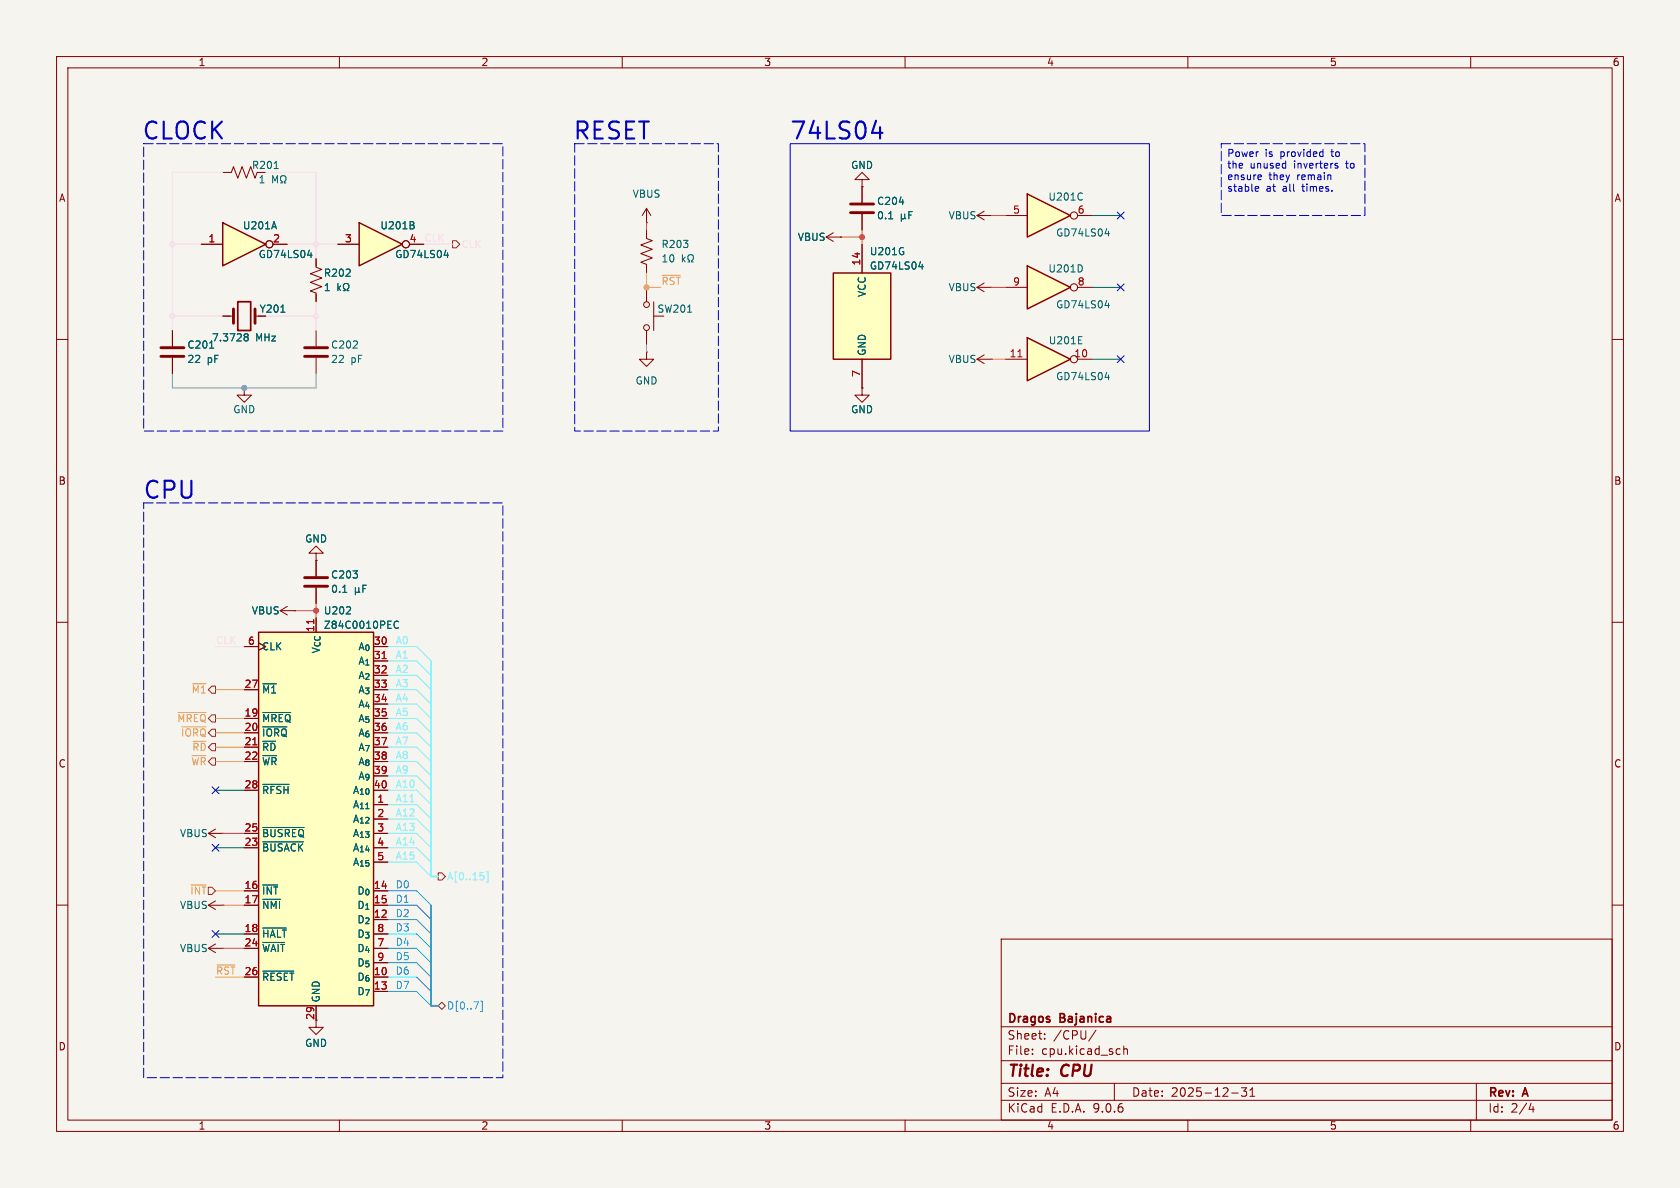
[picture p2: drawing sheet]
<svg xmlns="http://www.w3.org/2000/svg" width="297mm" height="210mm" viewBox="0 0 297 210" stroke-linecap="round" stroke-linejoin="round" font-family="sans-serif">
<path d="M0 0h297v210h-297z" fill="#f5f4ef" stroke="#f5f4ef" stroke-width=".18"/>
<g fill="none" stroke="#840000" stroke-width=".18">
<path d="M10 10h277v190h-277zM12 12h273v186h-273zM60 10v2M110 10v2M160 10v2M210 10v2M260 10v2M30.5 58.4v2.8M10 60h2M30.5 63.2v2.8M285 60h2M55.9 97.8h1.2l-1.2-1.3-1.3 1.3h1.3v1.3"/>
<path d="M55.9 99.1h.1M55.9 99.1v2.8M10 110h2M55.9 103.9v2.8M285 110h2M10 160h2M177 166h108v32h-108zM285 160h2M60 198v2M110 198v2M160 198v2M177 194.5h108"/>
<path d="M177 191.5h108M177 187.5h108M177 181.5h108M182.5 186.3v.1M182.5 185.5v.1M184.7 183.6v.1M184.7 182.8v.1M193.7 182.1l-1.2 2M197 191.5v3M197.9 185.4l.1 .1M198 186.3l-.1 .1M198.7 184.9v1.5"/>
<path d="M198.7 185.5l.2-.1 .3 .1 .1 .9M210 198v2M217.7 193.2h1.2M219.5 192.3h.9l-.5 .6 .4 .1v.7l-.2 .1h-.4l-.2-.1M221 193.8h.8M221 192.7l.4-.4v1.5M260 198v2M261 191.5v6.5M270.7 195l-.4 1.1h.9M271 195.6v1"/>
</g>
<path d="M28.4 61.5h4.1M28.4 63h4.1M53.8 102.1h4.1M53.8 103.6h4.1" fill="none" stroke="#840000" stroke-width=".51"/>
<path d="M37.1 61.5h.7M60.6 104.7h.7M62.8 104.5l.2 .2h.2l.2-.2M62.8 103.9v1.2M63.4 104.5l.2 .2M63.4 103.9v.6M64.2 104.1h.4M64.8 103.4h-.6v1.3" fill="none" stroke="#006464" stroke-width=".18"/>
<path d="M45.7 111.8h20.3v66h-20.3z" fill="#ffffc2"/>
<path d="M45.7 111.8h20.3v66h-20.3z" fill="none" stroke="#840000" stroke-width=".25"/>
<g fill="none" stroke="#840000" stroke-width=".18">
<path d="M43.2 114.3h2.5M49.5 108l1.3 .7M49.5 108h2.6M50.8 107.2l-1.3 .8M52.1 108h.1M66 114.3h2.6M66 116.8h2.6M66 119.4h2.6M43.2 121.9h2.5M43.2 127h2.5M43.2 129.5h2.5M43.2 132.1h2.5"/>
<path d="M43.2 134.6h2.5M43.2 139.7h2.5M66 121.9h2.6M66 127h2.6M66 129.5h2.6M66 132.1h2.6M66 134.6h2.6M66 139.7h2.6M66 124.5h2.6M66 137.2h2.6M36.8 147.3h2.6M36.8 147.3l1.3 .8"/>
<path d="M38.1 146.6l-1.3 .7M38.1 159.3l-1.3 .7M39.4 147.3h.1M43.2 147.3h2.5M43.2 149.9h2.5M43.2 157.5h2.5M66 147.3h2.6M66 149.9h2.6M66 157.5h2.6M66 142.2h2.6M66 144.8h2.6M66 152.4h2.6"/>
<path d="M36.8 160h2.6M36.8 167.6h2.6M36.8 167.6l1.3 .8M36.8 160l1.3 .8M38.1 166.9l-1.3 .7M39.4 167.6h.1M39.4 160h.1M43.2 160h2.5M43.2 165.1h2.5M43.2 167.6h2.5M43.2 172.7h2.5M55.9 177.8v3.8h1.2l-1.2 1.3-1.3-1.3h1.3"/>
<path d="M66 160h2.6M66 165.1h2.6M66 167.6h2.6M66 172.7h2.6M66 162.6h2.6M66 170.2h2.6M66 175.3h2.6"/>
</g>
<g fill="none" stroke="#006464" stroke-width=".18">
<path d="M61.2 108.5h.8M61.9 107.4v.4M70.4 109.9a.6 .6 0 0 0-.8 .4 .6 .6 0 0 0 .6 .8l.2-.2M46.5 120.9h2.4M46.5 126h4.9M46.5 128.5h4.2M46.5 138.7h4.6M46.5 146.3h7.3M46.5 148.8h7.1M46.5 156.4h2.6M46.5 159h3.1M46.5 164.1h4.1"/>
<path d="M46.5 166.6h3.8M46.5 171.7h5.4"/>
</g>
<path d="M67.6 116.4h.7M44.7 131.7h.7" fill="none" stroke="#a90000" stroke-width=".18"/>
<path d="M63.5 39.4l7.6 3.8-7.6 3.8z" fill="#ffffc2"/>
<path d="M63.5 39.4l7.6 3.8-7.6 3.8z" fill="none" stroke="#840000" stroke-width=".25"/>
<g fill="none" stroke="#840000" stroke-width=".18">
<path d="M39.4 55.9h1.9M45.1 55.9h.6M59.7 43.2h3.8M72.4 43.2h2.5M146 41.9l1.3 .8M146 41.9h2.6M147.3 41.1l-1.3 .8M148.6 41.9h.1M43.2 68.6v1.3h1.2l-1.2 1.2-1.3-1.2h1.3M43.2 68.6h.1"/>
<circle cx="71.8" cy="43.2" r=".63"/>
</g>
<path d="M72.9 39.8l.3 .2v.3l-.2 .2M73 39.2l.2 .2-.2 .3M43.3 59.5h.1M43.3 59.1l.3-.1 .2 .1 .1 .2-.3 .2M43.4 59.5h.2M43.4 59.5l-.1 .1M43.6 59.5l.3 .3-.1 .3-.2 .2-.3-.1M49.7 55.2h.7M78.5 45.1h.8M79.1 44.7v.8" fill="none" stroke="#006464" stroke-width=".18"/>
<path d="M41.3 54.6v2.6M45.1 54.6v2.6" fill="none" stroke="#840000" stroke-width=".51"/>
<path d="M42 53.3h2.3v5.1h-2.3z" fill="none" stroke="#840000" stroke-width=".3"/>
<path d="M39.4 39.4l7.6 3.8-7.6 3.8z" fill="#ffffc2"/>
<path d="M39.4 39.4l7.6 3.8-7.6 3.8z" fill="none" stroke="#840000" stroke-width=".25"/>
<g fill="none" stroke="#840000" stroke-width=".18">
<path d="M39.4 30.5h1.5l.4-1 .7 2 .8-2 .8 2 .7-2 .8 2 .4-1M35.6 43.2h3.8M48.3 43.2h2.5"/>
<circle cx="47.6" cy="43.2" r=".63"/>
</g>
<path d="M48.2 32.3v-1.2l.4 .9 .4-.9v1.2M48.5 39.2l.4 1.3M48.5 29.8h.7M49.6 32.3h.3v-.2a.54 .54 0 0 1-.3-.8 .54 .54 0 0 1 .8-.2 .58 .58 0 0 1-.1 1v.2h.3M54.4 45.1h.8M55 44.7v.8" fill="none" stroke="#006464" stroke-width=".18"/>
<path d="M181.6 34.3l7.6 3.8-7.6 3.8z" fill="#ffffc2"/>
<path d="M181.6 34.3l7.6 3.8-7.6 3.8z" fill="none" stroke="#840000" stroke-width=".25"/>
<g fill="none" stroke="#840000" stroke-width=".18">
<path d="M177.8 38.1h3.8M190.5 38.1h2.5"/>
<circle cx="189.9" cy="38.1" r=".63"/>
</g>
<path d="M191.3 34.2h.1M191.3 35.3h.1M195.4 41.3h.7M196 40.9v.8" fill="none" stroke="#006464" stroke-width=".18"/>
<path d="M181.6 47l7.6 3.8-7.6 3.8z" fill="#ffffc2"/>
<path d="M181.6 47l7.6 3.8-7.6 3.8z" fill="none" stroke="#840000" stroke-width=".25"/>
<g fill="none" stroke="#840000" stroke-width=".18">
<path d="M114.3 39.4h.1M114.3 36.8v2.6M114.3 36.8l-.8 1.3M114.3 36.8l.8 1.3M114.3 40.6v1.6l1 .3-2 .8 2 .8-2 .7 2 .8-2 .8 1 .3v1.6M114.3 50.8v2.5M114.3 58.4v2.6M115.6 55.9h1.7M115.6 53.3v5.1M172.7 50.8h2.6M172.7 50.8l1.3 .8M174 50l-1.3 .8"/>
<path d="M175.3 50.8h.1M177.8 50.8h3.8M190.5 50.8h2.5M114.3 62.2v1.3h1.3l-1.3 1.3-1.3-1.3h1.3M114.3 62.2h.1M152.4 68.6v1.3h1.3l-1.3 1.2-1.3-1.2h1.3M152.4 68.6h.1M172.7 63.5l1.3 .8M172.7 63.5h2.6M174 62.7l-1.3 .8M175.3 63.5h.1"/>
<circle cx="114.3" cy="53.8" r=".51"/>
<circle cx="114.3" cy="57.9" r=".51"/>
<circle cx="189.9" cy="50.8" r=".63"/>
</g>
<path d="M120.6 45v1.3M120.8 45.8l.3 .5M121.1 45.5l-.5 .4M121.6 55.2h.7M121.6 46.3h.3v-.2a.54 .54 0 0 1-.3-.8 .54 .54 0 0 1 .8-.2 .58 .58 0 0 1-.1 1v.2h.3M191.3 47.1v.7M195.4 54h.7M196 53.6v.8" fill="none" stroke="#006464" stroke-width=".18"/>
<path d="M147.3 48.3h10.2v15.2h-10.2z" fill="#ffffc2"/>
<path d="M147.3 48.3h10.2v15.2h-10.2z" fill="none" stroke="#840000" stroke-width=".25"/>
<path d="M152.4 31.8h1.3l-1.3-1.3-1.3 1.3h1.3v1.2M152.4 33h.1M152.4 33v2.8M152.4 37.8v2.8M172.7 38.1l1.3 .8M172.7 38.1h2.6M174 37.3l-1.3 .8M175.3 38.1h.1M152.4 43.2v5.1M152.4 63.5v5.1" fill="none" stroke="#840000" stroke-width=".18"/>
<path d="M157.1 38.7h.7M159 35.7h.8M159.3 38.5l.2 .2h.3l.1-.2M159.3 37.8v1.3M159.9 38.5l.2 .2M159.9 37.8v.7M160.7 38h.4M161.3 37.4h-.6v1.3M162.4 47.1h.8M163 46.7v.9" fill="none" stroke="#006464" stroke-width=".18"/>
<path d="M150.4 36.1h4M150.4 37.6h4" fill="none" stroke="#840000" stroke-width=".51"/>
<path d="M181.6 59.7l7.6 3.8-7.6 3.8z" fill="#ffffc2"/>
<path d="M181.6 59.7l7.6 3.8-7.6 3.8z" fill="none" stroke="#840000" stroke-width=".25"/>
<g fill="none" stroke="#840000" stroke-width=".18">
<path d="M152.4 33h.1M152.4 33v2.8M152.4 37.8v2.8M30.5 58.4v2.8M35.6 43.2h3.8M39.4 55.9h1.2M48.3 43.2h2.5M55.9 45.7v1.5l1 .4-2 .8 2 .7-2 .8 2 .8-2 .7 1 .4v1.5M55.9 58.4v2.8M59.7 43.2h3.8M72.4 43.2h2.5M148.6 41.9h.1"/>
<path d="M152.4 43.2v5.1M30.5 63.2v2.8M55.9 63.2v2.8M152.4 68.6h.1M152.4 63.5v5.1M177.8 63.5h3.8M190.5 63.5h2.5M55.9 99.1h.1M55.9 99.1v2.8M43.2 114.3h2.5M52.1 108h.1M55.9 103.9v2.8"/>
<path d="M66 114.3h2.6M66 116.8h2.6M66 119.4h2.6M43.2 121.9h2.5M43.2 127h2.5M43.2 129.5h2.5M43.2 132.1h2.5M43.2 134.6h2.5M43.2 139.7h2.5M66 121.9h2.6M66 127h2.6M66 129.5h2.6"/>
<path d="M66 132.1h2.6M66 134.6h2.6M66 139.7h2.6M66 124.5h2.6M66 137.2h2.6M43.2 147.3h2.5M43.2 149.9h2.5M43.2 157.5h2.5M66 147.3h2.6M66 149.9h2.6M66 157.5h2.6M66 142.2h2.6"/>
<path d="M66 144.8h2.6M66 152.4h2.6M43.2 160h2.5M43.2 165.1h2.5M43.2 167.6h2.5M43.2 172.7h2.5M55.9 177.8v2.5M66 160h2.6M66 165.1h2.6M66 167.6h2.6M66 172.7h2.6M66 162.6h2.6"/>
<path d="M66 170.2h2.6M66 175.3h2.6"/>
<circle cx="47.6" cy="43.2" r=".63"/>
<circle cx="71.8" cy="43.2" r=".63"/>
<circle cx="189.9" cy="63.5" r=".63"/>
</g>
<path d="M179.9 63.1h.8M67.6 116.4h.7M44.7 131.7h.7" fill="none" stroke="#a90000" stroke-width=".18"/>
<g fill="none" stroke="#006464" stroke-width=".18">
<path d="M48.5 39.2l.4 1.3M72.9 39.8l.3 .2v.3l-.2 .2M73 39.2l.2 .2-.2 .3M157.1 38.7h.7M159 35.7h.8M159.3 38.5l.2 .2h.3l.1-.2M159.3 37.8v1.3M159.9 38.5l.2 .2M159.9 37.8v.7M160.7 38h.4M161.3 37.4h-.6v1.3M43.3 59.5h.1"/>
<path d="M43.3 59.1l.3-.1 .2 .1 .1 .2-.3 .2M43.4 59.5h.2M43.4 59.5l-.1 .1M43.6 59.5l.3 .3-.1 .3-.2 .2-.3-.1M49.7 55.2h.7M54.4 45.1h.8M55 44.7v.8M59.7 50.1v1.3M59.9 50.9l.3 .5M60.2 50.5l-.5 .5M60.7 51.4h.3v-.3a.54 .54 0 0 1-.3-.7 .54 .54 0 0 1 .8-.2 .58 .58 0 0 1-.1 .9v.3h.3M78.5 45.1h.8"/>
<path d="M79.1 44.7v.8M162.4 47.1h.8M163 46.7v.9M190.7 59.5h.6M37.1 61.5h.7M190.7 60.8h.6M195.4 66.7h.7M196 66.3v.8M60.6 104.7h.7M61.2 108.5h.8M61.9 107.4v.4M62.8 104.5l.2 .2h.2l.2-.2"/>
<path d="M62.8 103.9v1.2M63.4 104.5l.2 .2M63.4 103.9v.6M64.2 104.1h.4M64.8 103.4h-.6v1.3M70.4 109.9a.6 .6 0 0 0-.8 .4 .6 .6 0 0 0 .6 .8l.2-.2M46.5 120.9h2.4M46.5 126h4.9M46.5 128.5h4.2M46.5 138.7h4.6M46.5 146.3h7.3M46.5 148.8h7.1"/>
<path d="M46.5 156.4h2.6M46.5 159h3.1M46.5 164.1h4.1M46.5 166.6h3.8M46.5 171.7h5.4"/>
</g>
<path d="M53.8 61.5h4.1M53.8 63h4.1" fill="none" stroke="#840000" stroke-width=".51"/>
<g fill="none" stroke="#81f3ff" stroke-width=".18">
<path d="M68.6 116.8h5.1l2.5 2.6M68.6 119.4h5.1l2.5 2.5M68.6 114.3h5.1l2.5 2.5M68.6 134.6h5.1l2.5 2.6M68.6 127h5.1l2.5 2.5M68.6 132.1h5.1l2.5 2.5M68.6 121.9h5.1l2.5 2.6M68.6 124.5h5.1l2.5 2.5M68.6 137.2h5.1l2.5 2.5M68.6 129.5h5.1l2.5 2.6M68.6 139.7h5.1l2.5 2.5M68.6 149.9h5.1l2.5 2.5"/>
<path d="M68.6 152.4h5.1l2.5 2.5M68.6 142.2h5.1l2.5 2.6M68.6 147.3h5.1l2.5 2.6M68.6 144.8h5.1l2.5 2.5M85.5 154.9v.5M86 154.1h.3v1.8h-.3"/>
</g>
<path d="M80 42.5h.6l.7 .7-.7 .6h-.6zM77.5 154.3h.6l.6 .6-.6 .7h-.6zM77.5 177.8l.6-.6 .6 .6-.6 .6z" fill="none" stroke="#725600" stroke-width=".18"/>
<g fill="none" stroke="#ffa332" stroke-width=".18">
<path d="M114.3 48.3v2.5h2.5M117.1 48.7h3.2M31.5 126h4.9M32.1 128.5h4.3M34 120.9h2.4M38.1 127h5.1M38.1 134.6h5.1M38.1 129.5h5.1M38.1 121.9h5.1M38.1 132.1h5.1M33.8 156.4h2.6M38.1 157.5h5.1"/>
<path d="M38.1 172.7h5.1M38.3 170.6h3.2"/>
</g>
<path d="M68.6 157.5h5.1l2.5 2.5M68.6 162.6h5.1l2.5 2.5M68.6 172.7h5.1l2.5 2.6M68.6 160h5.1l2.5 2.6M68.6 170.2h5.1l2.5 2.5M68.6 175.3h5.1l2.5 2.5M68.6 165.1h5.1l2.5 2.5M68.6 167.6h5.1l2.5 2.6M85 177h.3v1.8h-.3" fill="none" stroke="#2095ff" stroke-width=".18"/>
<path d="M76.2 160v17.8h1.3" fill="none" stroke="#2095ff" stroke-width=".3"/>
<path d="M76.2 116.8v38.1h1.3" fill="none" stroke="#81f3ff" stroke-width=".3"/>
<path d="M193 38.1h5.1M193 50.8h5.1M193 63.5h5.1M38.1 139.7h5.1M38.1 149.9h5.1M38.1 165.1h5.1" fill="none" stroke="#009600" stroke-width=".18"/>
<path d="M114.3 39.4v1.2M175.3 38.1h2.5M148.6 41.9h3.8M152.4 40.6v2.6M175.3 50.8h2.5M175.3 63.5h2.5M52.1 108h3.8M55.9 106.7v2.5M39.4 147.3h3.8M39.4 167.6h3.8M39.4 160h3.8" fill="none" stroke="#ff4e51" stroke-width=".18"/>
<path d="M39.4 30.5h-8.9v27.9M47 30.5h8.9v15.2M30.5 43.2h5.1M30.5 55.9h8.9M47 55.9h8.9M50.8 43.2h8.9M55.9 53.3v5.1M74.9 43.2h5.1M38.1 114.3h5.1" fill="none" stroke="#ffc8e9" stroke-width=".18"/>
<path d="M30.5 66v2.6h25.4v-2.6M114.3 61v1.2" fill="none" stroke="#8695af" stroke-width=".18"/>
<path d="M197.5 37.5l1.2 1.2M198.7 37.5l-1.2 1.2M197.5 50.2l1.2 1.2M198.7 50.2l-1.2 1.2M197.5 62.9l1.2 1.2M198.7 62.9l-1.2 1.2M37.5 139.1l1.2 1.2M38.7 139.1l-1.2 1.2M37.5 149.3l1.2 1.2M38.7 149.3l-1.2 1.2M37.5 164.5l1.2 1.2M38.7 164.5l-1.2 1.2" fill="none" stroke="#000084" stroke-width=".18"/>
<path d="M25.4 25.4h63.5v50.8h-63.5zM101.6 25.4h25.4v50.8h-25.4zM215.9 25.4h25.4v12.7h-25.4zM25.4 88.9h63.5v101.6h-63.5z" fill="none" stroke="#0000c2" stroke-width=".18" stroke-dasharray="1.7 .6"/>
<path d="M139.7 25.4h63.5v50.8h-63.5zM222.1 33h.4v.3l-.6 .1M222.5 33.7l-.4 .1M222.6 30.9l.3 .1 .1 .2-.6 .1M222.9 31.7l-.3 .1M233.5 26.8l.4 .1M233.9 26.4v1.3M233.9 27.6l-.4 .1M236.2 29.3l.3 .1v.1l-.1 .2h-.3M236.2 28.9h.3" fill="none" stroke="#0000c2" stroke-width=".18"/>
<path d="M154.2 23.5h1.8M155.6 22.5v2" fill="none" stroke="#0000c2" stroke-width=".38"/>
<circle cx="114.3" cy="50.8" r=".46" fill="#ffa332" stroke="#ffa332" stroke-width=".18"/>
<g fill="#ffc8e9" stroke="#ffc8e9" stroke-width=".18">
<circle cx="55.9" cy="55.9" r=".46"/>
<circle cx="55.9" cy="43.2" r=".46"/>
<circle cx="30.5" cy="55.9" r=".46"/>
<circle cx="30.5" cy="43.2" r=".46"/>
</g>
<circle cx="43.2" cy="68.6" r=".46" fill="#8695af" stroke="#8695af" stroke-width=".18"/>
<g fill="#ff4e51" stroke="#ff4e51" stroke-width=".18">
<circle cx="55.9" cy="108" r=".46"/>
<circle cx="152.4" cy="41.9" r=".46"/>
</g>
<g font-size="4.2" fill="#0000c2">
<text x="25" y="25.2">CLOCK</text>
<text x="101.2" y="25.2">RESET</text>
<text x="139.5" y="25.2">74LS04</text>
<text x="25.1" y="88.7">CPU</text>
</g>
<g font-size="2.8" fill="#840000">
<text x="178" y="190.9">Title:</text>
<text x="187.7" y="190.9">CPU</text>
</g>
<g font-size="2.1" fill="#840000">
<text x="178" y="184">Sheet:</text>
<text x="178" y="181.2">Dragos</text>
<text x="186.2" y="184">/CPU/</text>
<text x="187.5" y="181.2">Bajanica</text>
<text x="178" y="186.7">File:</text>
<text x="184.1" y="186.7">cpu.kicad_sch</text>
<text x="178" y="196.9">KiCad</text>
<text x="178" y="194.1">Size:</text>
<text x="184.7" y="194.1">A4</text>
<text x="185.7" y="196.9">E.D.A.</text>
<text x="193.3" y="196.9">9.0.6</text>
<text x="200" y="194.1">Date:</text>
<text x="207" y="194.1">2025-12-31</text>
<text x="263" y="194.3">Rev:</text>
<text x="263" y="196.9">Id:</text>
<text x="267.1" y="196.9">2/4</text>
<text x="269.4" y="194.3">A</text>
</g>
<g font-size="1.8" fill="#840000">
<text x="35" y="11.9">1</text>
<text x="85" y="11.9">2</text>
<text x="135" y="11.9">3</text>
<text x="185" y="11.9">4</text>
<text x="235" y="11.9">5</text>
<text x="285" y="11.9">6</text>
<text x="10.3" y="35.9">A</text>
<text x="285.3" y="35.9">A</text>
<text x="45.8" y="55.5">Y201</text>
<text x="10.3" y="85.9">B</text>
<text x="285.3" y="85.9">B</text>
<text x="10.3" y="135.9">C</text>
<text x="285.3" y="135.9">C</text>
<text x="10.3" y="185.9">D</text>
<text x="55.6" y="180.4" transform="rotate(-90 55.6 180.4)">29</text>
<text x="285.3" y="185.9">D</text>
<text x="35" y="199.9">1</text>
<text x="85" y="199.9">2</text>
<text x="135" y="199.9">3</text>
<text x="185" y="199.9">4</text>
<text x="235" y="199.9">5</text>
<text x="285" y="199.9">6</text>
</g>
<g font-size="1.8" fill="#0000c2">
<text x="216.9" y="28.1">Power</text>
<text x="223.6" y="28.1">is</text>
<text x="226.5" y="28.1">provided</text>
<text x="235.7" y="28.1">to</text>
<text x="216.9" y="30.1">the</text>
<text x="216.9" y="32.2">ensure</text>
<text x="216.9" y="34.2">stable</text>
<text x="221" y="30.1">unused</text>
<text x="223.8" y="34.2">at</text>
<text x="224.3" y="32.2">they</text>
<text x="226.9" y="34.2">all</text>
<text x="228.9" y="30.1">inverters</text>
<text x="229.4" y="32.2">remain</text>
<text x="230.5" y="34.2">times.</text>
<text x="238.3" y="30.1">to</text>
</g>
<g font-size="1.8" fill="#006464">
<text x="44.4" y="30.1">R201</text>
<text x="45.6" y="32.6">1</text>
<text x="111.7" y="35.2">VBUS</text>
<text x="150.4" y="30.1">GND</text>
<text x="185.3" y="35.7">U201C</text>
<text x="42.8" y="40.7">U201A</text>
<text x="67.1" y="40.7">U201B</text>
<text x="154.9" y="36.4">C204</text>
<text x="154.9" y="39">0.1</text>
<text x="167.6" y="39">VBUS</text>
<text x="45.6" y="45.8">GD74LS04</text>
<text x="69.8" y="45.8">GD74LS04</text>
<text x="116.8" y="44">R203</text>
<text x="116.8" y="46.6">10</text>
<text x="140.9" y="42.8">VBUS</text>
<text x="153.7" y="45.3">U201G</text>
<text x="153.7" y="47.9">GD74LS04</text>
<text x="186.6" y="42">GD74LS04</text>
<text x="57.2" y="49.1">R202</text>
<text x="57.2" y="51.7">1</text>
<text x="153.3" y="52.6" transform="rotate(-90 153.3 52.6)">VCC</text>
<text x="167.6" y="51.7">VBUS</text>
<text x="185.3" y="48.4">U201D</text>
<text x="116.1" y="55.5">SW201</text>
<text x="186.6" y="54.7">GD74LS04</text>
<text x="33" y="61.8">C201</text>
<text x="33" y="64.4">22</text>
<text x="36.6" y="64.4">pF</text>
<text x="37.4" y="60.6">7.3728</text>
<text x="45.2" y="60.6">MHz</text>
<text x="58.4" y="61.8">C202</text>
<text x="58.4" y="64.4">22</text>
<text x="62" y="64.4">pF</text>
<text x="153.3" y="63" transform="rotate(-90 153.3 63)">GND</text>
<text x="167.6" y="64.4">VBUS</text>
<text x="185.3" y="61.1">U201E</text>
<text x="112.3" y="68.2">GND</text>
<text x="186.6" y="67.4">GD74LS04</text>
<text x="41.1" y="73.3">GND</text>
<text x="150.4" y="73.3">GND</text>
<text x="53.8" y="96.1">GND</text>
<text x="58.4" y="102.5">C203</text>
<text x="58.4" y="105">0.1</text>
<text x="44.4" y="108.8">VBUS</text>
<text x="57.2" y="111.4">Z84C0010PEC</text>
<text x="57.2" y="108.8">U202</text>
<text x="46.2" y="115.2">CLK</text>
<text x="63.2" y="115.2">A_{0}</text>
<text x="63.2" y="117.7">A_{1}</text>
<text x="46.2" y="122.8">~{M1}</text>
<text x="63.2" y="120.2">A_{2}</text>
<text x="63.2" y="122.8">A_{3}</text>
<text x="63.2" y="125.3">A_{4}</text>
<text x="46.2" y="127.9">~{MREQ}</text>
<text x="46.2" y="130.4">~{IORQ}</text>
<text x="63.2" y="127.9">A_{5}</text>
<text x="63.2" y="130.4">A_{6}</text>
<text x="46.2" y="132.9">~{RD}</text>
<text x="46.2" y="135.5">~{WR}</text>
<text x="63.2" y="132.9">A_{7}</text>
<text x="63.2" y="135.5">A_{8}</text>
<text x="46.2" y="140.6">~{RFSH}</text>
<text x="62.3" y="140.6">A_{10}</text>
<text x="62.3" y="143.1">A_{11}</text>
<text x="63.2" y="138">A_{9}</text>
<text x="31.7" y="148.2">VBUS</text>
<text x="46.2" y="148.2">~{BUSREQ}</text>
<text x="62.3" y="145.6">A_{12}</text>
<text x="62.3" y="148.2">A_{13}</text>
<text x="46.2" y="150.7">~{BUSACK}</text>
<text x="62.3" y="150.7">A_{14}</text>
<text x="62.3" y="153.3">A_{15}</text>
<text x="31.7" y="160.9">VBUS</text>
<text x="46.2" y="158.3">~{INT}</text>
<text x="46.2" y="160.9">~{NMI}</text>
<text x="63" y="158.3">D_{0}</text>
<text x="63" y="160.9">D_{1}</text>
<text x="46.2" y="166">~{HALT}</text>
<text x="63" y="163.4">D_{2}</text>
<text x="63" y="166">D_{3}</text>
<text x="31.7" y="168.5">VBUS</text>
<text x="46.2" y="168.5">~{WAIT}</text>
<text x="46.2" y="173.6">~{RESET}</text>
<text x="63" y="168.5">D_{4}</text>
<text x="63" y="171">D_{5}</text>
<text x="63" y="173.6">D_{6}</text>
<text x="56.7" y="177.3" transform="rotate(-90 56.7 177.3)">GND</text>
<text x="63" y="176.1">D_{7}</text>
<text x="53.8" y="185.3">GND</text>
</g>
<g font-size="1.8" fill="#a90000">
<text x="179" y="37.8">5</text>
<text x="190.4" y="37.8">6</text>
<text x="36.8" y="42.9">1</text>
<text x="48.2" y="42.9">2</text>
<text x="60.9" y="42.9">3</text>
<text x="72.3" y="42.9">4</text>
<text x="152.1" y="47" transform="rotate(-90 152.1 47)">14</text>
<text x="179" y="50.5">9</text>
<text x="190.4" y="50.5">8</text>
<text x="178.4" y="63.2">11</text>
<text x="189.8" y="63.2">10</text>
<text x="152.1" y="66.7" transform="rotate(-90 152.1 66.7)">7</text>
<text x="55.6" y="111.8" transform="rotate(-90 55.6 111.8)">11</text>
<text x="43.7" y="114">6</text>
<text x="56.7" y="115.6" transform="rotate(-90 56.7 115.6)">V_{CC}</text>
<text x="66" y="114">30</text>
<text x="66" y="116.6">31</text>
<text x="66" y="119.1">32</text>
<text x="43.1" y="121.7">27</text>
<text x="66" y="121.7">33</text>
<text x="66" y="124.2">34</text>
<text x="43.1" y="126.7">19</text>
<text x="43.1" y="129.3">20</text>
<text x="43.1" y="131.8">21</text>
<text x="66" y="126.7">35</text>
<text x="66" y="129.3">36</text>
<text x="66" y="131.8">37</text>
<text x="43.1" y="134.4">22</text>
<text x="66" y="134.4">38</text>
<text x="66" y="136.9">39</text>
<text x="43.1" y="139.4">28</text>
<text x="66" y="139.4">40</text>
<text x="66.6" y="142">1</text>
<text x="43.1" y="147.1">25</text>
<text x="43.1" y="149.6">23</text>
<text x="66.6" y="144.5">2</text>
<text x="66.6" y="147.1">3</text>
<text x="66.6" y="149.6">4</text>
<text x="66.6" y="152.1">5</text>
<text x="43.1" y="157.2">16</text>
<text x="43.1" y="159.8">17</text>
<text x="66" y="157.2">14</text>
<text x="66" y="159.8">15</text>
<text x="43.1" y="164.8">18</text>
<text x="43.1" y="167.4">24</text>
<text x="66" y="162.3">12</text>
<text x="66.6" y="164.8">8</text>
<text x="66.6" y="167.4">7</text>
<text x="43.1" y="172.5">26</text>
<text x="66" y="172.5">10</text>
<text x="66.6" y="169.9">9</text>
<text x="66" y="175">13</text>
</g>
<g font-size="1.8" fill="#ffc8e9">
<text x="74.9" y="42.8">CLK</text>
<text x="81.5" y="44">CLK</text>
<text x="38.1" y="114">CLK</text>
</g>
<g font-size="1.8" fill="#ffa332">
<text x="116.8" y="50.5">~{RST}</text>
<text x="33.9" y="132.9">~{RD}</text>
<text x="38.1" y="172.4">~{RST}26</text>
</g>
<g font-size="1.8" fill="#81f3ff">
<text x="69.8" y="114">A0</text>
<text x="69.8" y="116.5">A1</text>
<text x="69.8" y="119">A2</text>
<text x="69.8" y="124.1">A4</text>
<text x="69.8" y="121.6">A3</text>
<text x="69.8" y="131.7">A7</text>
<text x="69.8" y="126.7">A5</text>
<text x="69.8" y="129.2">A6</text>
<text x="69.8" y="134.3">A8</text>
<text x="69.8" y="136.8">A9</text>
<text x="69.8" y="139.4">A10</text>
<text x="69.8" y="141.9">A11</text>
<text x="69.8" y="144.4">A12</text>
<text x="69.8" y="147">A13</text>
<text x="69.8" y="149.5">A14</text>
<text x="69.8" y="152.1">A15</text>
<text x="78.9" y="155.8">A[0..15]</text>
</g>
<g font-size="1.8" fill="#725600">
<text x="33.8" y="122.8">~{M1}</text>
<text x="31.2" y="127.9">~{MREQ}</text>
<text x="31.9" y="130.4">~{IORQ}</text>
<text x="33.7" y="135.5">~{WR}</text>
<text x="33.5" y="158.3">~{INT}</text>
</g>
<g font-size="1.8" fill="#2095ff">
<text x="69.8" y="157.1">D0</text>
<text x="69.8" y="159.7">D1</text>
<text x="69.8" y="162.2">D2</text>
<text x="69.8" y="164.8">D3</text>
<text x="69.8" y="167.3">D4</text>
<text x="69.8" y="172.4">D6</text>
<text x="69.8" y="169.8">D5</text>
<text x="69.8" y="174.9">D7</text>
<text x="78.9" y="178.7">D[0..7]</text>
</g>
</svg>
